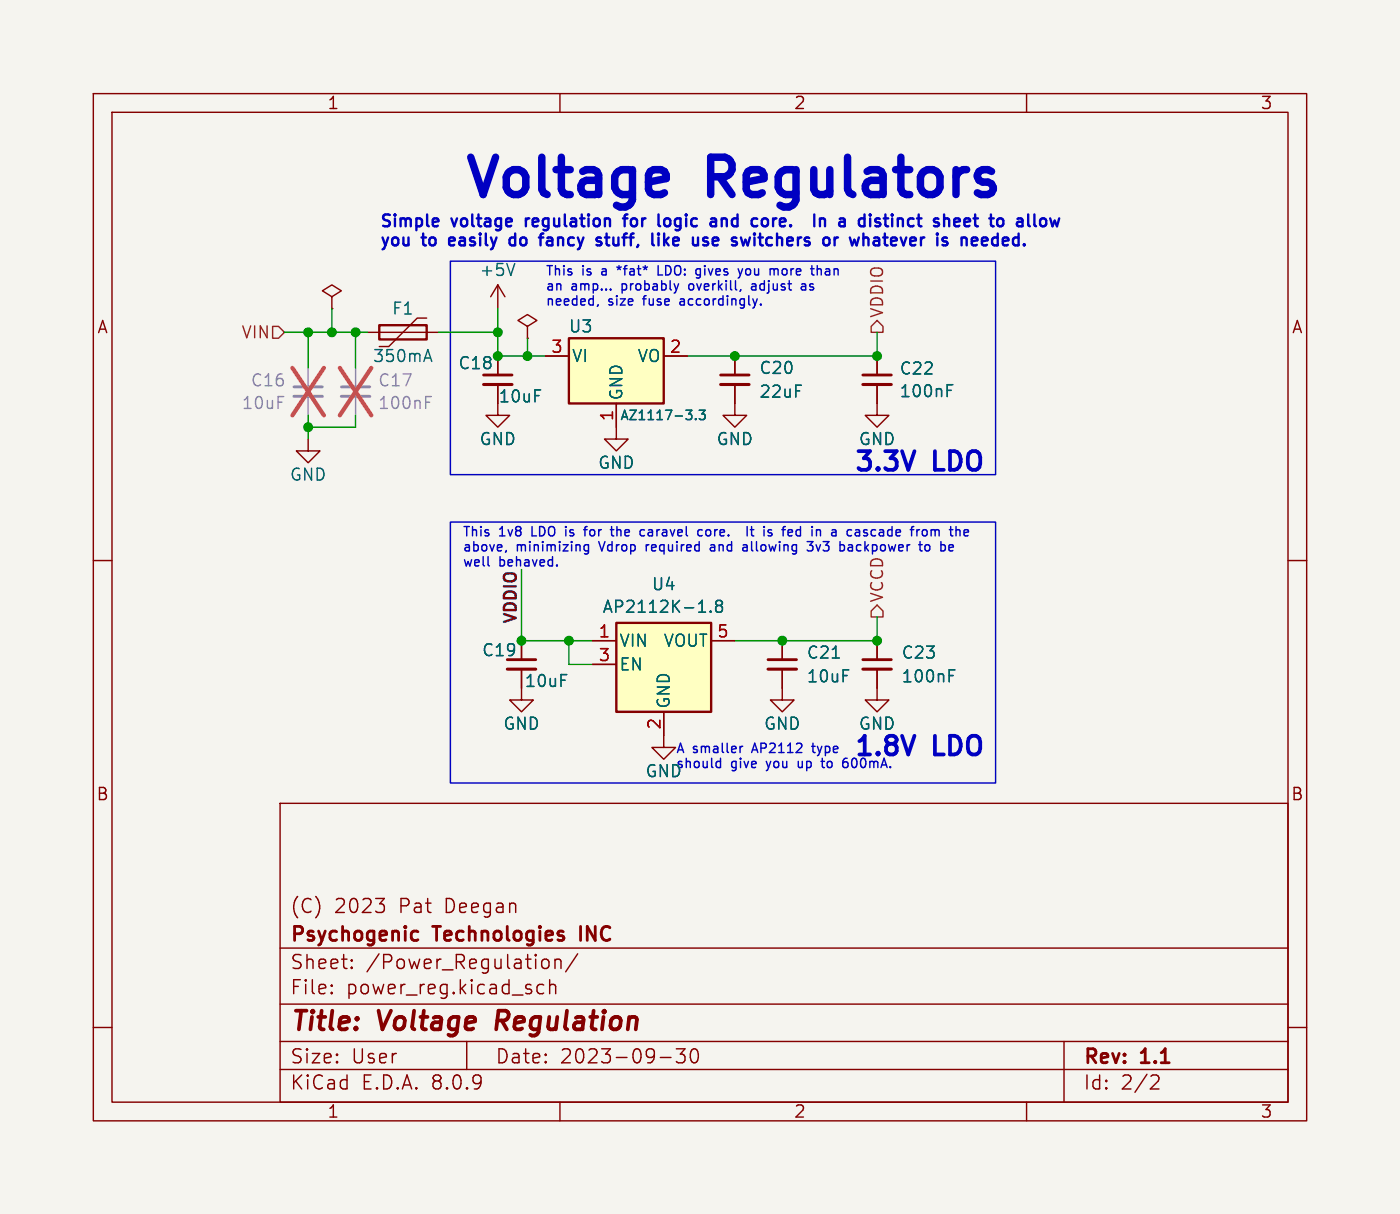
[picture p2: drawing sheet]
<svg xmlns="http://www.w3.org/2000/svg" width="150mm" height="130mm" viewBox="0 0 150 130" stroke-linecap="round" stroke-linejoin="round" font-family="sans-serif">
<path d="M0 0h150v130h-150z" fill="#f5f4ef" stroke="#f5f4ef" stroke-width=".11"/>
<g fill="none" stroke="#840000" stroke-width=".15">
<path d="M10 10h130v110h-130zM12 12h126v106h-126zM60 10v2M110 10v2M53.3 30.5l-.7 1.3M53.3 30.5v2.5M53.3 30.5l.8 1.3M56.5 35l1-.7-1-.6-1 .6 1 .7v1.2M56.5 36.2h.1M94 38.1v2.1M66 45.7v1.3h1.3l-1.3 1.3-1.2-1.3h1.2M94 41.2v2"/>
<path d="M10 60h2M94 71.7v3.3h1.2l-1.2 1.2-1.3-1.2h1.3M94 68.6v2M138 60h2M30 86h108v32h-108zM40.3 96.2h.9l-.5 .6M41.1 96.9l.1 .2-.1 .5M10 110h2M30 114.5h108M30 111.5h108M30 107.5h108M30 101.5h108"/>
<path d="M35.5 106.3h.1l-.1 .1M35.5 106.3v.1M35.5 105.5v.1M35.5 105.5l.1 .1h-.1M37.7 103.6h.1l-.1 .1M37.7 103.6h-.1l.1 .1M37.7 102.8v.1M37.7 103.6v.1M37.7 102.8l.1 .1h-.1M37.7 102.8l-.1 .1h.1M50 111.5v3M58.2 102.8a.41 .41 0 0 1 .6 .2v.4a.41 .41 0 0 1-.6 .2"/>
<path d="M58.3 105.5l-.5-.1-.3 .3v.4l.2 .2 .1 .1 .5-.1M58.9 105.6a.37 .37 0 0 1 .6 0v.8M58.9 104.9v1.5M59.5 102.9a.37 .37 0 0 1 .6 0v.8M59.5 102.7v1M60 118v2M61.9 102.1l-1.3 2M70.8 113.2h1.1M72.5 112.3h.9l-.5 .6a.41 .41 0 0 1 .5 .3v.3l-.1 .2-.6 .1-.2-.1M74.1 112.5a.36 .36 0 0 1 .4-.2 .36 .36 0 0 1 .3 .3 .88 .88 0 0 1-.3 1.2 .38 .38 0 0 1-.5-.3 1.28 1.28 0 0 1 .1-1zM110 118v2M114 111.5v6.5"/>
<path d="M123.5 115.1h.4a.41 .41 0 0 1 .2 .7l-.8 .8h.9M138 110h2"/>
</g>
<path d="M53.4 108.2l-.2 2" fill="none" stroke="#840000" stroke-width=".4"/>
<path d="M92.5 40.2h3M92.5 70.6h3M44.4 99.7l.4 .1M62.2 99.2v1.5M44.8 100.6l-.4 .1" fill="none" stroke="#840000" stroke-width=".3"/>
<path d="M92.5 41.2h3M92.5 71.7h3" fill="none" stroke="#840000" stroke-width=".33"/>
<path d="M55.2 28.2l-.5 1.3M101.5 41.8h.4M101.5 41.2h.6M101.7 72.3h.4M101.7 71.7h.6" fill="none" stroke="#006464" stroke-width=".15"/>
<path d="M61 36.2h10.1v7h-10.1z" fill="#ffffc2"/>
<path d="M40.6 34.8h5.1v1.5h-5.1zM61 36.2h10.1v7h-10.1z" fill="none" stroke="#840000" stroke-width=".25"/>
<g fill="none" stroke="#840000" stroke-width=".15">
<path d="M35.6 31.8l1-.7-1-.6-1.1 .6 1.1 .7v1.2M35.6 33h.1M39.4 35.6h7.6M45.7 34.1h-1l-3 3h-1.1M53.3 38.1v2.1M58.4 38.1h2.6M71.1 38.1h2.6M78.7 38.1v2.1M33 47v1.3h1.3l-1.3 1.3-1.3-1.3h1.3M53.3 41.2v3.3h1.3l-1.3 1.2-1.2-1.2h1.2M66 43.2v2.5M78.7 41.2v3.3h1.3l-1.3 1.2-1.2-1.2h1.2"/>
<path d="M94 43.2v1.3h1.2l-1.2 1.2-1.3-1.2h1.3M55.9 71.7v3.3h1.2l-1.2 1.2-1.3-1.2h1.3M55.9 68.6v2M71.1 78.8v1.2h1.3l-1.3 1.3-1.3-1.3h1.3M83.8 71.7v3.3h1.3l-1.3 1.2-1.3-1.2h1.3M83.8 68.6v2"/>
</g>
<path d="M45.5 38.3h.6M45.8 37.4l.5 1.3M73.5 43.9h.6l-.3 .4M74.1 44.4v.4M74.5 44.8v.1M74.9 43.9h.6l-.3 .4 .3 .1v.4l-.1 .1h-.3l-.2-.1M89.2 70.5h.7" fill="none" stroke="#006464" stroke-width=".15"/>
<path d="M51.8 41.2h3.1M77.2 41.2h3.1M54.4 71.7h3M82.3 71.7h3" fill="none" stroke="#840000" stroke-width=".33"/>
<path d="M51.8 40.2h3.1M77.2 40.2h3.1M54.4 70.6h3M82.3 70.6h3" fill="none" stroke="#840000" stroke-width=".3"/>
<path d="M31.5 42.4h3M36.6 42.4h3" fill="none" stroke="#9c9b98" stroke-width=".33"/>
<path d="M31.5 41.4h3M36.6 41.4h3" fill="none" stroke="#9c9b98" stroke-width=".3"/>
<path d="M33 39.4v2M38.1 39.4v2M33 42.4v2.1M38.1 42.4v2.1" fill="none" stroke="#9c9b98" stroke-width=".15"/>
<path d="M45.6 43.1h.4M45.6 42.5h.6" fill="none" stroke="#939391" stroke-width=".15"/>
<path d="M31.3 39.4l3.4 5.1M34.7 39.4l-3.4 5.1M36.4 39.4l3.4 5.1M39.8 39.4l-3.4 5.1" fill="none" stroke="#e75356" stroke-width=".46"/>
<path d="M66 66.7h10.2v9.5h-10.2z" fill="#ffffc2"/>
<path d="M66 66.7h10.2v9.5h-10.2z" fill="none" stroke="#840000" stroke-width=".25"/>
<g fill="none" stroke="#840000" stroke-width=".15">
<path d="M53.3 38.1v2.1M58.4 38.1h2.6M71.1 38.1h2.6M78.7 38.1v2.1M94 38.1v2.1M53.3 41.2v2M66 43.2v2.5M78.7 41.2v2M94 41.2v2M55.9 68.6v2M55.9 71.7v2M63.5 68.6h2.5"/>
<path d="M63.5 71.1h2.5M71.1 76.2v2.6M76.2 68.6h2.5M83.8 68.6v2M83.8 71.7v2M94 68.6v2M94 71.7v2"/>
</g>
<g fill="none" stroke="#006464" stroke-width=".15">
<path d="M73.5 43.9h.6l-.3 .4M74.1 44.4v.4M74.5 44.8v.1M74.9 43.9h.6l-.3 .4 .3 .1v.4l-.1 .1h-.3l-.2-.1M101.5 41.8h.4M101.5 41.2h.6M74.9 65.6h.7M76.1 65.4l.1 .1-.1 .1M76.1 65.4v.1v.1M76.1 65.4v.2M76.9 64.8l-.2 .3v.3l.2 .2 .4-.1 .1-.2v-.2l-.2-.3M76.9 64.8l-.2-.2v-.2l.2-.1h.4a.26 .26 0 0 1 .1 .3 .26 .26 0 0 1-.2 .2"/>
<path d="M76.9 64.8h.3M89.2 70.5h.7M101.7 72.3h.4M101.7 71.7h.6"/>
</g>
<path d="M29.2 35h.6l.7 .6-.7 .6h-.6zM94 34.3l.6 .7v.6h-1.3v-.6zM94 64.8l.6 .6v.7h-1.3v-.7z" fill="none" stroke="#725600" stroke-width=".15"/>
<g fill="none" stroke="#0000c2" stroke-width=".15">
<path d="M48.3 28h58.4v22.8h-58.4zM64.1 32.6l-.1 .2M66.1 28.6l.2 .1-.1 .2M70.5 28.4v1h.5M72.7 30.4l-.2 .7M72.9 32.3v.3M73.9 30.5v.5M74.8 28.8h.2M75 29.4h-.2M75 28.8v.8l-.1 .1M79.1 28.8l.2 .6M79.3 29.4l-.1 .3"/>
<path d="M79.4 31l-.1 .1M79.6 28.8l-.3 .6M79.9 28.9v.4M80.9 30.4h-.3M80.9 30.7h-.2a.2 .2 0 0 0-.2 .2 .2 .2 0 0 0 .2 .2h.2M81.1 32l-.2 .7M81.5 32.6v.1M83 28.8h.3l.1 .6M85.9 30.4h.4v.7M86.3 30.6l-.3 .1a.2 .2 0 0 0-.2 .2 .2 .2 0 0 0 .2 .2l.3-.1M87.6 28.9l.1-.1h.2l.1 .6M48.3 55.9h58.4v27.9h-58.4z"/>
<path d="M54.2 58.9v.2M60.6 56.4v.1M60.6 56.7v.7M62.5 56.7h.4M62.9 56.4l-.2 .1v.9M63.1 58.3v.8l-.2 .2h-.3M63.1 58.4l-.3-.1-.2 .2v.3l.1 .1h.4M65.4 56.7h.4M65.5 56.4v.8l.3 .2M68.8 56.7l.3 .1M69.1 57.3l-.3 .1M69.2 58.3v.7"/>
<path d="M69.3 58.4l-.1 .1M75.2 56.8l-.2-.1-.2 .2v.3l.1 .1h.3M76 56.7l-.3 .1-.1 .1 .1 .4 .3 .1M76.4 58.3l-.2 .1M76.5 58.6h-.3a.2 .2 0 0 0-.1 .2 .2 .2 0 0 0 .1 .2h.3M79.6 58.4h.4l.1 .6M80.1 56.4v1M80.1 58.6h-.4a.2 .2 0 0 0-.1 .2 .2 .2 0 0 0 .1 .2l.4-.1M80.4 56.7h.4M80.5 56.4v.8l.3 .2M85.5 56.7l.3 .1M85.8 57.3l-.3 .1"/>
<path d="M85.8 56.4v1M87.1 58l-.3 .4 .3 .1v.4l-.2 .1h-.3l-.1-.1M89.4 56.7l-.2 .1M89.5 57h-.3a.2 .2 0 0 0-.1 .2 .2 .2 0 0 0 .1 .2h.3M90.4 58.4v.5M91.2 56.7v.1M91.2 58.3l-.3 .1M91.2 57.3v.1M91.2 58.6h-.2a.2 .2 0 0 0-.1 .2 .2 .2 0 0 0 .1 .2h.2M91.8 56.7l-.1 .1M91.8 57a.2 .2 0 0 0-.2 .2 .2 .2 0 0 0 .2 .2M93.3 57.2l.2 .2h.2"/>
<path d="M93.7 56.7h-.2l-.2 .2M98.4 58.3h.4M98.6 58.9l.2 .1M99.2 58.4l.1-.1 .3 .1v.4l-.1 .1-.2 .1-.1-.1zM99.8 56.8l.3-.1 .1 .2M99.8 56.7v.7M100.2 56.9l.1-.2 .3 .1v.6M100.2 56.9v.5M101.8 58.3l.3 .1 .1 .2-.5 .1M102.1 58.9l-.3 .1M52.3 60.5l.1 .1M59.7 60.5v.1"/>
<path d="M79.3 79.9v.7M79.6 79.9l-.2 .1-.1 .1M87 79.9h.3M76.8 82.1h.4M76.8 81.6h.4M77.2 81.2v1M85.5 81.5l.1 .6M88 81.5h.3M88.1 81.2v.9l.2 .1M90.6 81.2h.2M90.7 81.6h-.3M90.9 82l-.2 .2-.3-.1"/>
</g>
<g fill="none" stroke="#0000c2" stroke-width=".25">
<path d="M48.2 25.5l-.1 .1 .1 .6M48.7 25.7l-.6 .2M55.2 25.5l-.4-.1-.2 .3v.3l.1 .2 .1 .1 .4-.1M59 25.4l-.4 .1M59.1 25.8h-.3a.25 .25 0 0 0-.2 .2 .25 .25 0 0 0 .2 .3h.3M64.8 25.4h.5M65 25v1.1l.1 .1 .2 .1M71.2 25v1.3M71.3 25.8l.3 .5M71.4 23.4h.3M71.6 25.4l-.4 .5M71.7 24.2h-.3"/>
<path d="M76.9 25.5l-.4-.1-.1 .2v.6l.1 .1 .4-.1M77 25.7l-.6 .2M81.3 25.4h.4M81.4 25v1.1l.2 .2M91.1 25.4l.2 .9 .2-.6 .3 .6 .2-.9M94.6 25.4h.5M94.8 25v1.1l.1 .1 .2 .1M104.1 25.9l.6-.2v-.2l-.4-.1-.2 .2 .1 .6 .1 .1 .4-.1M107.5 26.2l.1 .1 .4-.1M107.5 25.5l.4-.1 .1 .1 .1 .2-.6 .2M110.8 23v1.1l.2 .1"/>
</g>
<g fill="none" stroke="#009600" stroke-width=".15">
<path d="M30.5 35.6h8.9M33 35.6v3.8M35.6 33v2.6M38.1 35.6v3.8M47 35.6h6.3M53.3 33v5.1h5.1M56.5 36.2v1.9M94 35.6v2.5h-20.3M33 44.5v2.5M38.1 44.5v1.2h-5.1M55.9 61v7.6h7.6M61 68.6v2.5h2.5"/>
<path d="M94 66.1v2.5h-15.3"/>
</g>
<g fill="#009600" stroke="#009600" stroke-width=".15">
<circle cx="94" cy="68.6" r=".46"/>
<circle cx="55.9" cy="68.6" r=".46"/>
<circle cx="61" cy="68.6" r=".46"/>
<circle cx="83.8" cy="68.6" r=".46"/>
<circle cx="94" cy="38.1" r=".46"/>
<circle cx="78.7" cy="38.1" r=".46"/>
<circle cx="53.3" cy="35.6" r=".46"/>
<circle cx="56.5" cy="38.1" r=".46"/>
<circle cx="53.3" cy="38.1" r=".46"/>
<circle cx="33" cy="45.7" r=".46"/>
<circle cx="33" cy="35.6" r=".46"/>
<circle cx="35.6" cy="35.6" r=".46"/>
<circle cx="38.1" cy="35.6" r=".46"/>
</g>
<g font-size="5.6" fill="#0000c2">
<text x="49.5" y="21.4">Voltage</text>
<text x="76.3" y="21.4">Regulators</text>
</g>
<g font-size="2.8" fill="#0000c2">
<text x="91.4" y="50.6">3.3V</text>
<text x="100.2" y="50.6">LDO</text>
<text x="91.4" y="81.1">1.8V</text>
<text x="100.2" y="81.1">LDO</text>
</g>
<g font-size="2.8" fill="#840000">
<text x="31" y="110.9">Title:</text>
<text x="40.7" y="110.9">Voltage</text>
<text x="54" y="110.9">Regulation</text>
</g>
<g font-size="2.1" fill="#840000">
<text x="31" y="101.2">Psychogenic</text>
<text x="31" y="98">(C)</text>
<text x="35.8" y="98">2023</text>
<text x="42.8" y="98">Pat</text>
<text x="46.6" y="101.2">Technologies</text>
<text x="47.8" y="98">Deegan</text>
<text x="62.9" y="101.2">INC</text>
<text x="31" y="106.7">File:</text>
<text x="31" y="104">Sheet:</text>
<text x="37.1" y="106.7">power_reg.kicad_sch</text>
<text x="39.2" y="104">/Power_Regulation/</text>
<text x="31" y="116.9">KiCad</text>
<text x="31" y="114.1">Size:</text>
<text x="37.7" y="114.1">User</text>
<text x="38.7" y="116.9">E.D.A.</text>
<text x="46.3" y="116.9">8.0.9</text>
<text x="53" y="114.1">Date:</text>
<text x="60" y="114.1">2023-09-30</text>
<text x="116" y="114.3">Rev:</text>
<text x="116" y="116.9">Id:</text>
<text x="120.1" y="116.9">2/2</text>
<text x="122.4" y="114.3">1.1</text>
</g>
<g font-size="1.8" fill="#840000">
<text x="35" y="11.9">1</text>
<text x="85" y="11.9">2</text>
<text x="135" y="11.9">3</text>
<text x="10.3" y="35.9">A</text>
<text x="138.4" y="35.9">A</text>
<text x="10.3" y="85.9">B</text>
<text x="138.3" y="85.9">B</text>
<text x="35" y="119.9">1</text>
<text x="85" y="119.9">2</text>
<text x="135" y="119.9">3</text>
</g>
<g font-size="1.8" fill="#0000c2">
<text x="40.6" y="24.4">Simple</text>
<text x="40.6" y="26.4">you</text>
<text x="45.4" y="26.4">to</text>
<text x="48.5" y="24.4">voltage</text>
<text x="48.7" y="26.4">easily</text>
<text x="55.7" y="26.4">do</text>
<text x="56.9" y="24.4">regulation</text>
<text x="59.5" y="26.4">fancy</text>
<text x="66" y="26.4">stuff,</text>
<text x="68" y="24.4">for</text>
<text x="72.1" y="24.4">logic</text>
<text x="72.5" y="26.4">like</text>
<text x="77.3" y="26.4">use</text>
<text x="78.3" y="24.4">and</text>
<text x="82.1" y="26.4">switchers</text>
<text x="83.2" y="24.4">core.</text>
<text x="90.8" y="24.4">In</text>
<text x="92.4" y="26.4">or</text>
<text x="94.1" y="24.4">a</text>
<text x="95.8" y="26.4">whatever</text>
<text x="96.7" y="24.4">distinct</text>
<text x="105.3" y="24.4">sheet</text>
<text x="105.6" y="26.4">is</text>
<text x="108.7" y="26.4">needed.</text>
<text x="111.8" y="24.4">to</text>
</g>
<g font-size="1.8" fill="#006464">
<text x="51.3" y="29.8">+5V</text>
<text x="41.9" y="33.9">F1</text>
<text x="60.9" y="35.8">U3</text>
<text x="39.9" y="39">350mA</text>
<text x="49" y="39.8">C18</text>
<text x="61.2" y="39">VI</text>
<text x="68.2" y="39">VO</text>
<text x="81.3" y="40.3">C20</text>
<text x="96.3" y="40.3">C22</text>
<text x="51.3" y="47.9">GND</text>
<text x="53.3" y="43.3">10uF</text>
<text x="66.9" y="43" transform="rotate(-90 66.9 43)">GND</text>
<text x="76.7" y="47.9">GND</text>
<text x="81.3" y="42.8">22uF</text>
<text x="91.9" y="47.9">GND</text>
<text x="96.3" y="42.7">100nF</text>
<text x="31" y="51.7">GND</text>
<text x="64" y="50.4">GND</text>
<text x="64.5" y="65.8">AP2112K-1.8</text>
<text x="69.7" y="63.4">U4</text>
<text x="51.6" y="70.5">C19</text>
<text x="66.3" y="69.5">VIN</text>
<text x="71" y="69.5">VOUT</text>
<text x="86.4" y="70.7">C21</text>
<text x="96.5" y="70.7">C23</text>
<text x="56.1" y="73.8">10uF</text>
<text x="66.3" y="72">EN</text>
<text x="72" y="76" transform="rotate(-90 72 76)">GND</text>
<text x="86.4" y="73.3">10uF</text>
<text x="96.5" y="73.3">100nF</text>
<text x="53.8" y="78.4">GND</text>
<text x="69.1" y="83.4">GND</text>
<text x="81.8" y="78.4">GND</text>
<text x="91.9" y="78.4">GND</text>
</g>
<g font-size="1.8" fill="#725600">
<text x="94.8" y="34.1" transform="rotate(-90 94.8 34.1)">VDDIO</text>
<text x="25.8" y="36.4">VIN</text>
<text x="94.8" y="64.6" transform="rotate(-90 94.8 64.6)">VCCD</text>
</g>
<g font-size="1.8" fill="#939391">
<text x="26.8" y="41.6">C16</text>
<text x="40.4" y="41.6">C17</text>
<text x="25.8" y="44">10uF</text>
<text x="40.4" y="44">100nF</text>
</g>
<g font-size="1.8" fill="#a90000">
<text x="59" y="37.9">3</text>
<text x="71.7" y="37.9">2</text>
<text x="65.8" y="45.2" transform="rotate(-90 65.8 45.2)">1</text>
<text x="64.1" y="68.4">1</text>
<text x="64.1" y="70.9">3</text>
<text x="76.8" y="68.4">5</text>
<text x="70.9" y="78.2" transform="rotate(-90 70.9 78.2)">2</text>
</g>
<text font-size="1.8" fill="#0f0f0f" x="55.4" y="67.1" transform="rotate(-90 55.4 67.1)">VDDIO</text>
<g font-size="1.4" fill="#0000c2">
<text x="58.4" y="29.6">This</text>
<text x="62.4" y="29.6">is</text>
<text x="64.7" y="29.6">a</text>
<text x="66.6" y="29.6">*fat*</text>
<text x="71.2" y="29.6">LDO:</text>
<text x="75.6" y="29.6">gives</text>
<text x="80.4" y="29.6">you</text>
<text x="84" y="29.6">more</text>
<text x="88.7" y="29.6">than</text>
<text x="58.4" y="31.2">an</text>
<text x="58.4" y="32.8">needed,</text>
<text x="61.2" y="31.2">amp...</text>
<text x="65.2" y="32.8">size</text>
<text x="66.8" y="31.2">probably</text>
<text x="69.2" y="32.8">fuse</text>
<text x="73.3" y="32.8">accordingly.</text>
<text x="74.3" y="31.2">overkill,</text>
<text x="81.3" y="31.2">adjust</text>
<text x="86.8" y="31.2">as</text>
<text x="49.5" y="57.5">This</text>
<text x="49.5" y="59.1">above,</text>
<text x="53.5" y="57.5">1v8</text>
<text x="55.4" y="59.1">minimizing</text>
<text x="57.2" y="57.5">LDO</text>
<text x="61.1" y="57.5">is</text>
<text x="63.4" y="57.5">for</text>
<text x="64.5" y="59.1">Vdrop</text>
<text x="66.5" y="57.5">the</text>
<text x="69.7" y="59.1">required</text>
<text x="69.8" y="57.5">caravel</text>
<text x="76.3" y="57.5">core.</text>
<text x="76.8" y="59.1">and</text>
<text x="80.6" y="59.1">allowing</text>
<text x="82" y="57.5">It</text>
<text x="84.1" y="57.5">is</text>
<text x="86.4" y="57.5">fed</text>
<text x="87.8" y="59.1">3v3</text>
<text x="89.8" y="57.5">in</text>
<text x="91.5" y="59.1">backpower</text>
<text x="92.2" y="57.5">a</text>
<text x="94.1" y="57.5">cascade</text>
<text x="100.3" y="59.1">to</text>
<text x="101.2" y="57.5">from</text>
<text x="49.5" y="60.7">well</text>
<text x="53.5" y="60.7">behaved.</text>
<text x="72.4" y="80.7">A smaller</text>
<text x="78.4" y="82.3">give</text>
<text x="80.9" y="80.7">AP2112</text>
<text x="82.4" y="82.3">you</text>
<text x="86" y="82.3">up</text>
<text x="87.5" y="80.7">type</text>
<text x="88.8" y="82.3">to</text>
<text x="91.3" y="82.3">600mA.</text>
</g>
<g font-size="1.4" fill="#006464">
<text x="66.4" y="45.2">AZ1117-3.3</text>
<text x="72.4" y="82.3">should</text>
</g>
</svg>
